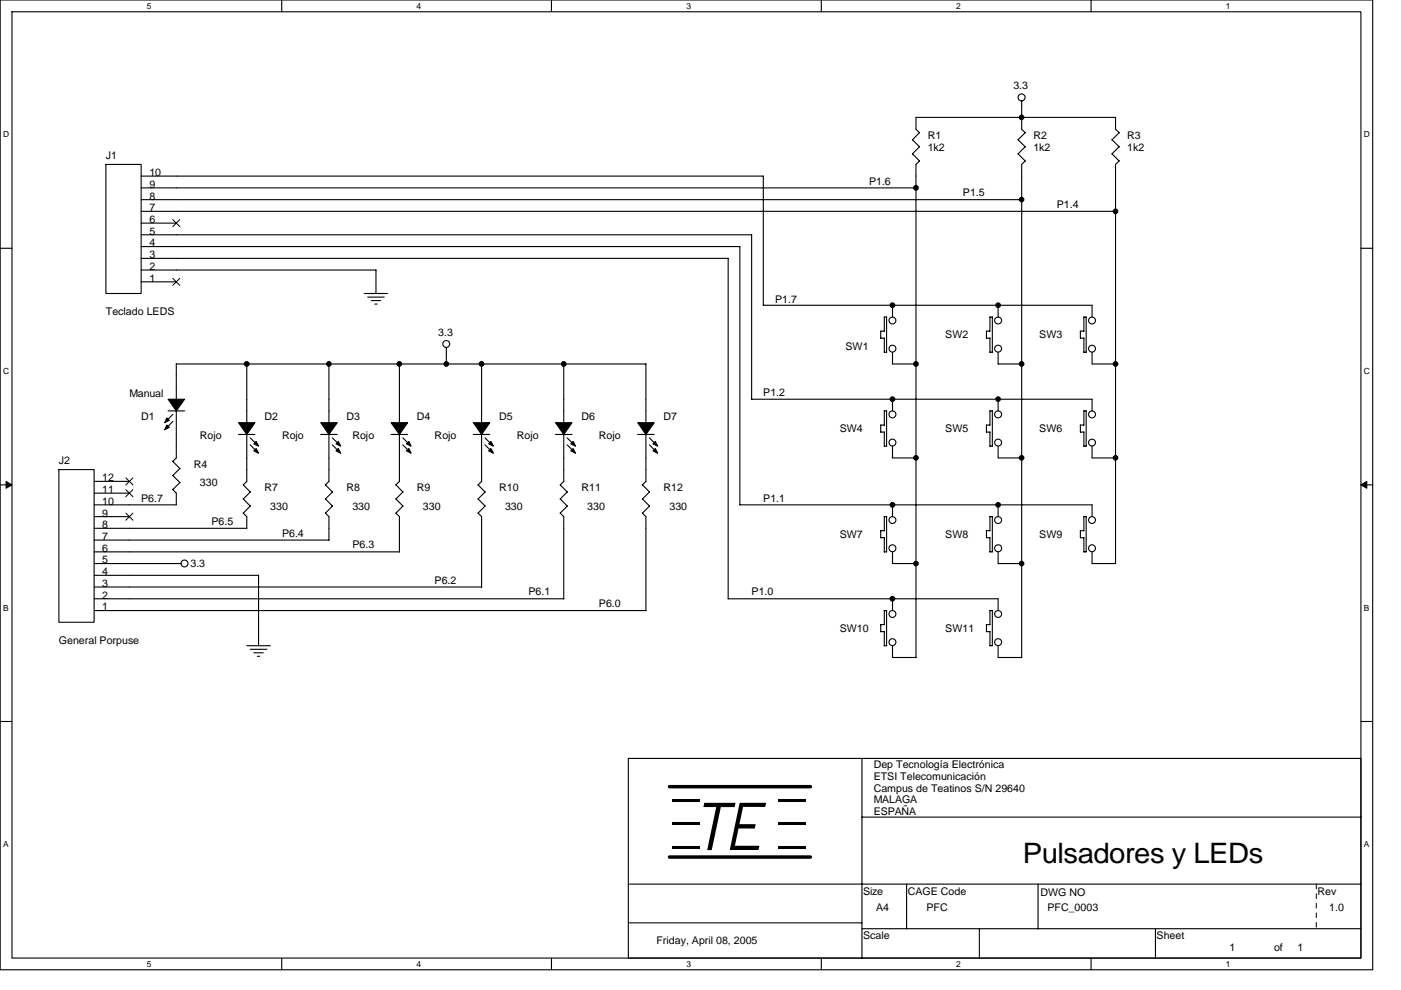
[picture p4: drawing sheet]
<svg xmlns="http://www.w3.org/2000/svg" width="297mm" height="210mm" viewBox="0 0 297 210" stroke-linecap="round" stroke-linejoin="round" font-family="sans-serif">
<path d="M0 0h291v205.6h-291zM2.5 2.5h286v200.6h-286z" fill="none" stroke="#000" stroke-width=".23"/>
<g fill="#fff">
<path d="M31.1 .3h1v1.9h-1z"/>
<path d="M31.1 203.4h1v2h-1z"/>
</g>
<path d="M59.7 0v2.5M59.7 203.1v2.5" fill="none" stroke="#000" stroke-width=".23"/>
<g fill="#fff">
<path d="M88.3 .3h1v1.9h-1z"/>
<path d="M88.3 203.4h1v2h-1z"/>
</g>
<path d="M116.9 0v2.5M116.9 203.1v2.5" fill="none" stroke="#000" stroke-width=".23"/>
<g fill="#fff">
<path d="M145.5 .3h1v1.9h-1z"/>
<path d="M145.5 203.4h1v2h-1z"/>
</g>
<path d="M174.1 0v2.5M174.1 203.1v2.5" fill="none" stroke="#000" stroke-width=".23"/>
<g fill="#fff">
<path d="M202.7 .3h1v1.9h-1z"/>
<path d="M202.7 203.4h1v2h-1z"/>
</g>
<path d="M231.3 0v2.5M231.3 203.1v2.5" fill="none" stroke="#000" stroke-width=".23"/>
<g fill="#fff">
<path d="M259.9 .3h1v1.9h-1z"/>
<path d="M259.9 203.4h1v2h-1z"/>
<path d="M.7 27.6h1.3v1.9h-1.3z"/>
<path d="M289.2 27.6h1.3v1.9h-1.3z"/>
<path d="M.7 77.7h1.3v2h-1.3z"/>
<path d="M289.2 77.7h1.3v2h-1.3z"/>
</g>
<path d="M0 52.6h2.5M288.5 52.6h2.5" fill="none" stroke="#000" stroke-width=".23"/>
<g fill="#fff">
<path d="M.7 127.9h1.2v2h-1.2z"/>
<path d="M289.2 127.9h1.2v2h-1.2z"/>
</g>
<path d="M0 102.8h2.5M288.5 102.8h2.5" fill="none" stroke="#000" stroke-width=".23"/>
<path d="M1.3 102.1l1.2 .7-1.2 .7zM288.5 102.8l1.3-.7v1.4z" fill="#000" stroke="#000" stroke-width=".21"/>
<g fill="#fff">
<path d="M.7 178h1.2v2h-1.2z"/>
<path d="M289.2 178h1.2v2h-1.2z"/>
</g>
<g fill="none" stroke="#000" stroke-width=".23">
<path d="M22.5 34.9h7.4v27.3h-7.4zM29.9 39.8h164.3M29.9 37.3h131.9v27.4M193.5 29.6l1.5 1.5-1.6 1.5M193.5 32.6l1.5 1.5-.8 .8M194.2 34.9v104.5h-5v-2.5M215.9 32.6l1.5 1.5-.8 .8M216.6 21.4v6l.8 .8-1.6 1.5 1.6 1.4-1.6 1.5M216.6 34.9v104.5h-5v-2.5M235.8 32.6l1.5 1.5M236.5 24.9v2.5l.8 .8M236.5 24.9h-42.3v2.5l.8 .8-1.6 1.5"/>
<path d="M237.3 28.1l-1.5 1.6 1.5 1.4M237.3 31.1l-1.5 1.5M237.3 34.1l-.8 .8v84.6M29.9 59.8h7.5M29.9 57.3h49.8v5M29.9 54.8h124.5v72.2M29.9 52.3h127M29.9 49.8h129.5v34.9l72.2-.1M29.9 47.3h7.5M29.9 44.8h206.6M29.9 42.3h186.7M156.9 52.3v54.8"/>
<path d="M52.3 77.2v12.4M69.7 77.2v12.4M77.2 62.2h5M78 63h3.5M78.7 63.7h2M79.5 64.5h.5M84.7 77.2v12.4M94.6 73.7v3.5M102.1 77.2v12.4M119.5 77.2v12.4M161.8 64.7h69.8M186.7 70.2h.8v-3h.5v7.5h-.5v-3"/>
<path d="M186.7 70.2v1.5h.8M189.2 64.7v2.5M189.2 74.7v2.5h5M209.1 70.2v1.5h.8v3M209.9 67.2h.5v7.5h-.5M209.9 67.2v3h-.8M211.6 64.7v2.5M211.6 74.7v2.5h5M229.1 70.2v1.5h.7v3M229.8 67.2h.5v7.5h-.5M229.8 67.2v3h-.8M231.5 64.7v2.5"/>
<path d="M231.5 74.7v2.5h5M12.5 99.6h7.5v32.3h-7.5zM35.6 87.1h3.6M36.6 97.8l1.6 1.5-1.6 1.5 1.6 1.5-1.6 1.5 .8 .8v2.4h-17.4M36.7 87.9l-1.5 1.5M36.7 89.3l-1.5 1.6M37.4 84.7v-7.5h99.6l-.1 12.4M37.4 87.1v10M37.4 97.1l-.8 .7M50.6 92.1h3.5M52.3 92.1v10M53 92.8l1.6 1.5"/>
<path d="M53 94.3l1.6 1.5M68 92.1h3.5M69.7 92.1v10M70.5 92.8l1.5 1.5M70.5 94.3l1.5 1.5M82.9 92.1h3.5M84.7 92.1v10M85.4 92.8l1.5 1.5M85.4 94.3l1.5 1.5M100.3 92.1h3.5M102.1 92.1v10M102.8 92.8l1.5 1.5"/>
<path d="M102.8 94.3l1.5 1.5M117.8 92.1h3.5M119.5 92.1v10M120.2 92.8l1.6 1.5M120.2 94.3l1.6 1.5M135.2 92.1h3.5M136.9 92.1v10M137.7 92.8l1.5 1.5M137.7 94.3l1.5 1.5M186.7 90.1h.8M186.7 91.6h.8M186.7 90.1v1.5"/>
<path d="M188 87.1h-.5v3M188 87.1v7.5h-.5v-3M189.2 84.6v2.5M189.2 94.6v2.5h5M209.1 90.1h.8M209.1 91.6h.8v3M209.1 90.1v1.5M209.9 87.1h.5M209.9 87.1v3M210.4 87.1v7.5h-.5M211.6 84.6v2.5M211.6 94.6v2.5h5"/>
<path d="M229 90.1h.8M229.1 91.6h.7v3M229.1 90.1v1.5M229.8 87.1h.5M229.8 87.1v3M230.3 87.1v7.5h-.5M231.5 84.6v2.5M231.5 94.6v2.5h5M20 119.5h18.4M20 114.5h49.8M20 109.5h7.4M20 104.6h7.4"/>
<path d="M20 102.1h7.4M51.6 108.8l.7 .7v2.5h-32.3M51.6 105.8l1.5 1.5-1.5 1.5M51.6 102.8l1.5 1.5-1.5 1.5M52.3 102l-.7 .8M69 108.8l.7 .7v5M69 105.8l1.5 1.5-1.5 1.5M69 102.8l1.5 1.5-1.5 1.5M69.8 102l-.8 .8M83.9 108.8l.8 .7v7.5h-64.7M83.9 105.8l1.5 1.5-1.5 1.5M83.9 102.8l1.5 1.5-1.5 1.5"/>
<path d="M84.7 102l-.8 .8M101.3 108.8l.8 .7v15M101.3 105.8l1.5 1.5M101.3 102.8l1.5 1.5M102.1 102l-.7 .8M102.9 107.3l-1.5 1.5M102.9 104.3l-1.5 1.5M118.8 108.8l.7 .7v17.5M118.8 105.8l1.5 1.5-1.5 1.5M118.8 102.8l1.5 1.5-1.5 1.5M119.5 102l-.7 .8M136.2 108.8l.7 .7v20"/>
<path d="M136.2 105.8l1.5 1.5-1.5 1.5M136.2 102.8l1.5 1.5-1.5 1.5M137 102l-.8 .8M156.9 107h74.7M186.7 112.5v1.5h.8M188 109.5v7.5h-.5v-3M188 109.5h-.5v3h-.8M189.2 117v2.5h5M189.2 107v2.5M209.1 112.5v1.5h.8v3M209.9 109.5h.5M209.9 109.5v3h-.8"/>
<path d="M210.4 109.5v7.5h-.5M211.6 117v2.5h5M211.6 107v2.5M229.1 112.5v1.5h.7v3M229.8 109.5h.5M229.8 109.5v3h-.8M230.3 109.5v7.5h-.5M231.5 117v2.5h5M231.5 107v2.5M20 129.5h117M20 127h99.5M20 124.5h82.1"/>
<path d="M20 122h34.8M52.3 136.9h5M53.1 137.7h3.5M53.8 138.4h2M54.6 139.1h.5M54.8 122v14.9M154.4 127h57.2M186.7 132.4l.8 .1v-3l.5-.1v7.5h-.5v-3M186.7 132.4v1.5h.8M189.2 127v2.5M209.1 132.4v1.5h.8v3M209.9 129.5l.5-.1v7.5h-.5"/>
<path d="M209.9 129.5v3l-.8-.1M211.6 127v2.5M0 153h2.5M288.5 153h2.5M133.2 160.8h155.3v42.3h-155.3zM182.7 173.2h105.9M182.7 160.8v42.4M133.5 195.7h49.2M133.5 187.5h155M182.7 196.9h105.8M192.2 187.5v9.4M207.6 196.9v6.3"/>
<path d="M220.1 187.5v9.4M245 196.9v6.3"/>
<circle cx="216.6" cy="20.7" r=".74"/>
<circle cx="94.6" cy="72.9" r=".73"/>
<circle cx="189.2" cy="68" r=".73"/>
<circle cx="189.2" cy="73.9" r=".73"/>
<circle cx="211.6" cy="73.9" r=".74"/>
<circle cx="211.6" cy="68" r=".74"/>
<circle cx="231.5" cy="68" r=".73"/>
<circle cx="231.5" cy="73.9" r=".73"/>
<circle cx="189.2" cy="87.9" r=".74"/>
<circle cx="189.2" cy="93.8" r=".73"/>
<circle cx="211.6" cy="87.9" r=".74"/>
<circle cx="211.6" cy="93.8" r=".74"/>
<circle cx="231.5" cy="87.9" r=".74"/>
<circle cx="231.5" cy="93.8" r=".73"/>
<circle cx="39.1" cy="119.5" r=".74"/>
<circle cx="189.2" cy="116.2" r=".74"/>
<circle cx="189.2" cy="110.3" r=".73"/>
<circle cx="211.6" cy="116.2" r=".74"/>
<circle cx="211.6" cy="110.3" r=".74"/>
<circle cx="231.5" cy="116.2" r=".74"/>
<circle cx="231.5" cy="110.3" r=".73"/>
<circle cx="189.2" cy="130.2" r=".73"/>
<circle cx="189.2" cy="136.2" r=".73"/>
<circle cx="211.6" cy="130.2" r=".74"/>
<circle cx="211.6" cy="136.2" r=".74"/>
</g>
<path d="M141.9 166.8h29.9M141.9 181.7h29.9" fill="none" stroke="#000" stroke-width=".74"/>
<path d="M279.1 187.5v9.4" fill="none" stroke="#000" stroke-width=".21" stroke-dasharray="1 1 1 1 1 1 1 1"/>
<g fill="#000" stroke="#000" stroke-width=".23">
<path d="M35.4 90.1l.5 .5-1 .5z" fill-rule="evenodd"/>
<path d="M35.4 88.6l.5 .5-1 .5z" fill-rule="evenodd"/>
<path d="M35.6 84.6h3.5l-1.7 2.5z" fill-rule="evenodd"/>
<path d="M50.6 89.6h3.5l-1.8 2.5z" fill-rule="evenodd"/>
<path d="M54.3 95.1l.5 1-1-.5z" fill-rule="evenodd"/>
<path d="M54.3 93.6l.5 1-1-.5z" fill-rule="evenodd"/>
<path d="M68 89.6h3.5l-1.8 2.5z" fill-rule="evenodd"/>
<path d="M71.7 95.1l.5 1-1-.5z" fill-rule="evenodd"/>
<path d="M71.7 93.6l.5 1-1-.5z" fill-rule="evenodd"/>
<path d="M82.9 89.6h3.5l-1.7 2.5z" fill-rule="evenodd"/>
<path d="M86.2 95.6l.5-.5 .5 1z" fill-rule="evenodd"/>
<path d="M86.7 93.6l.5 1-1-.5z" fill-rule="evenodd"/>
<path d="M100.4 89.6h3.4l-1.7 2.5z" fill-rule="evenodd"/>
<path d="M104.1 95.1l.5 1-1-.5z" fill-rule="evenodd"/>
<path d="M104.1 93.6l.5 1-1-.5z" fill-rule="evenodd"/>
<path d="M117.8 89.6h3.5l-1.8 2.5z" fill-rule="evenodd"/>
<path d="M121.5 95.1l.5 1-1-.5z" fill-rule="evenodd"/>
<path d="M121.5 93.6l.5 1-1-.5z" fill-rule="evenodd"/>
<path d="M135.2 89.6h3.5l-1.8 2.5z" fill-rule="evenodd"/>
<path d="M138.9 95.1l.5 1-1-.5z" fill-rule="evenodd"/>
<path d="M138.9 93.6l.5 1-1-.5z" fill-rule="evenodd"/>
<circle cx="194.2" cy="39.8" r=".49"/>
<circle cx="216.6" cy="24.9" r=".49"/>
<circle cx="216.6" cy="42.3" r=".49"/>
<circle cx="236.5" cy="44.8" r=".49"/>
<circle cx="52.3" cy="77.2" r=".5"/>
<circle cx="69.7" cy="77.2" r=".49"/>
<circle cx="84.7" cy="77.2" r=".49"/>
<circle cx="94.6" cy="77.2" r=".49"/>
<circle cx="102.1" cy="77.2" r=".5"/>
<circle cx="119.5" cy="77.2" r=".49"/>
<circle cx="189.2" cy="64.7" r=".5"/>
<circle cx="194.2" cy="77.2" r=".49"/>
<circle cx="211.6" cy="64.7" r=".49"/>
<circle cx="216.6" cy="77.2" r=".49"/>
<circle cx="236.5" cy="77.2" r=".49"/>
<circle cx="189.2" cy="84.6" r=".49"/>
<circle cx="194.2" cy="97.1" r=".49"/>
<circle cx="211.6" cy="84.6" r=".49"/>
<circle cx="216.6" cy="97.1" r=".49"/>
<circle cx="236.5" cy="97.1" r=".49"/>
<circle cx="189.2" cy="107" r=".49"/>
<circle cx="194.2" cy="119.5" r=".49"/>
<circle cx="211.6" cy="107" r=".49"/>
<circle cx="216.6" cy="119.5" r=".49"/>
<circle cx="189.2" cy="126.9" r=".5"/>
</g>
<path d="M36.6 59l1.5 1.5M36.6 46.6l1.5 1.5M38.1 59l-1.5 1.5M38.1 46.6l-1.5 1.5M26.7 108.8l1.5 1.5M26.7 103.8l1.5 1.5M26.7 101.3l1.5 1.5M28.2 108.8l-1.5 1.5M28.2 103.8l-1.5 1.5M28.2 101.3l-1.5 1.5" fill="none" stroke="#000" stroke-width=".21"/>
<g font-size="15.9">
<text x="141.9" y="170">_</text>
<text x="164.3" y="170">_</text>
<text x="141.9" y="175">_</text>
<text x="164.3" y="175">_</text>
<text x="141.9" y="180">_TE_</text>
</g>
<text font-size="6" x="216.8" y="182.9">Pulsadores y LEDs</text>
<g font-size="2.2">
<text x="214.9" y="19">3.3</text>
<text x="196.7" y="29.4">R1</text>
<text x="219.1" y="29.4">R2</text>
<text x="239" y="29.4">R3</text>
<text x="22.5" y="33.7">J1</text>
<text x="196.7" y="31.9">1k2</text>
<text x="219.1" y="31.9">1k2</text>
<text x="239" y="31.9">1k2</text>
<text x="31.7" y="39.8">9</text>
<text x="31.7" y="37.3">10</text>
<text x="184.3" y="39.1">P1.6</text>
<text x="204.2" y="41.6">P1.5</text>
<text x="31.7" y="47.3">6</text>
<text x="31.7" y="44.8">7</text>
<text x="31.7" y="42.3">8</text>
<text x="224.1" y="44.1">P1.4</text>
<text x="31.7" y="52.3">4</text>
<text x="31.7" y="49.8">5</text>
<text x="31.7" y="59.7">1</text>
<text x="31.7" y="57.2">2</text>
<text x="31.7" y="54.8">3</text>
<text x="164.3" y="64.3">P1.7</text>
<text x="22.5" y="66.8">Teclado LEDS</text>
<text x="92.9" y="71.2">3.3</text>
<text x="200.4" y="71.7">SW2</text>
<text x="220.3" y="71.7">SW3</text>
<text x="179.3" y="74.2">SW1</text>
<text x="161.8" y="83.9">P1.2</text>
<text x="27.4" y="84.2">Manual</text>
<text x="29.9" y="89.2">D1</text>
<text x="56" y="89.2">D2</text>
<text x="73.5" y="89.2">D3</text>
<text x="88.4" y="89.2">D4</text>
<text x="105.8" y="89.2">D5</text>
<text x="123.3" y="89.2">D6</text>
<text x="140.7" y="89.2">D7</text>
<text x="42.4" y="93.2">Rojo</text>
<text x="59.8" y="93.2">Rojo</text>
<text x="74.7" y="93.2">Rojo</text>
<text x="92.2" y="93.2">Rojo</text>
<text x="109.6" y="93.2">Rojo</text>
<text x="127" y="93.2">Rojo</text>
<text x="178" y="91.7">SW4</text>
<text x="200.4" y="91.7">SW5</text>
<text x="220.3" y="91.7">SW6</text>
<text x="12.5" y="98.4">J2</text>
<text x="41.1" y="99.1">R4</text>
<text x="21.7" y="107">10</text>
<text x="21.7" y="104.5">11</text>
<text x="21.7" y="102">12</text>
<text x="29.9" y="106.3">P6.7</text>
<text x="42.4" y="103.1">330</text>
<text x="56" y="104.1">R7</text>
<text x="73.5" y="104.1">R8</text>
<text x="88.4" y="104.1">R9</text>
<text x="105.8" y="104.1">R10</text>
<text x="123.3" y="104.1">R11</text>
<text x="140.7" y="104.1">R12</text>
<text x="161.8" y="106.3">P1.1</text>
<text x="21.7" y="112">8</text>
<text x="21.7" y="109.5">9</text>
<text x="44.8" y="111.3">P6.5</text>
<text x="57.3" y="108.1">330</text>
<text x="59.8" y="113.8">P6.4</text>
<text x="74.7" y="108.1">330</text>
<text x="89.7" y="108.1">330</text>
<text x="107.1" y="108.1">330</text>
<text x="124.5" y="108.1">330</text>
<text x="141.9" y="108.1">330</text>
<text x="21.7" y="119.5">5</text>
<text x="21.7" y="117">6</text>
<text x="21.7" y="114.5">7</text>
<text x="74.7" y="116.3">P6.3</text>
<text x="178" y="114">SW7</text>
<text x="200.4" y="114">SW8</text>
<text x="220.3" y="114">SW9</text>
<text x="21.7" y="124.4">3</text>
<text x="21.7" y="122">4</text>
<text x="40.4" y="120.3">3.3</text>
<text x="92.2" y="123.8">P6.2</text>
<text x="21.7" y="129.4">1</text>
<text x="21.7" y="126.9">2</text>
<text x="112.1" y="126.3">P6.1</text>
<text x="127" y="128.7">P6.0</text>
<text x="159.4" y="126.3">P1.0</text>
<text x="12.5" y="136.5">General Porpuse</text>
<text x="178" y="134">SW10</text>
<text x="200.4" y="134">SW11</text>
<text x="185.2" y="162.8">Dep Tecnología Electrónica</text>
<text x="185.2" y="165.3">ETSI Telecomunicación</text>
<text x="185.2" y="167.8">Campus de Teatinos S/N 29640</text>
<text x="185.2" y="172.8">ESPAÑA</text>
<text x="185.2" y="170.3">MALAGA</text>
<text x="183" y="189.7">Size</text>
<text x="192.5" y="189.7">CAGE Code</text>
<text x="220.6" y="190">DWG NO</text>
<text x="279.3" y="189.7">Rev</text>
<text x="185.7" y="193.2">A4</text>
<text x="196.4" y="193.2">PFC</text>
<text x="222.1" y="193.2">PFC_0003</text>
<text x="281.8" y="193.2">1.0</text>
<text x="139.2" y="200.2">Friday, April 08, 2005</text>
<text x="183" y="199.2">Scale</text>
<text x="245.2" y="199.2">Sheet</text>
<text x="260.7" y="201.7">1</text>
<text x="270.1" y="201.7">of</text>
<text x="275.1" y="201.7">1</text>
</g>
<g font-size="1.8">
<text x="31.1" y="1.8">5</text>
<text x="88.3" y="1.8">4</text>
<text x="145.5" y="1.8">3</text>
<text x="202.7" y="1.8">2</text>
<text x="259.9" y="1.8">1</text>
<text x=".7" y="29.1">D</text>
<text x="289.2" y="29.1">D</text>
<text x=".7" y="79.3">C</text>
<text x="289.2" y="79.3">C</text>
<text x=".7" y="129.5">B</text>
<text x="289.2" y="129.5">B</text>
<text x=".7" y="179.6">A</text>
<text x="289.2" y="179.6">A</text>
<text x="31.1" y="205">5</text>
<text x="88.3" y="205">4</text>
<text x="145.5" y="205">3</text>
<text x="202.7" y="205">2</text>
<text x="259.9" y="205">1</text>
</g>
</svg>
